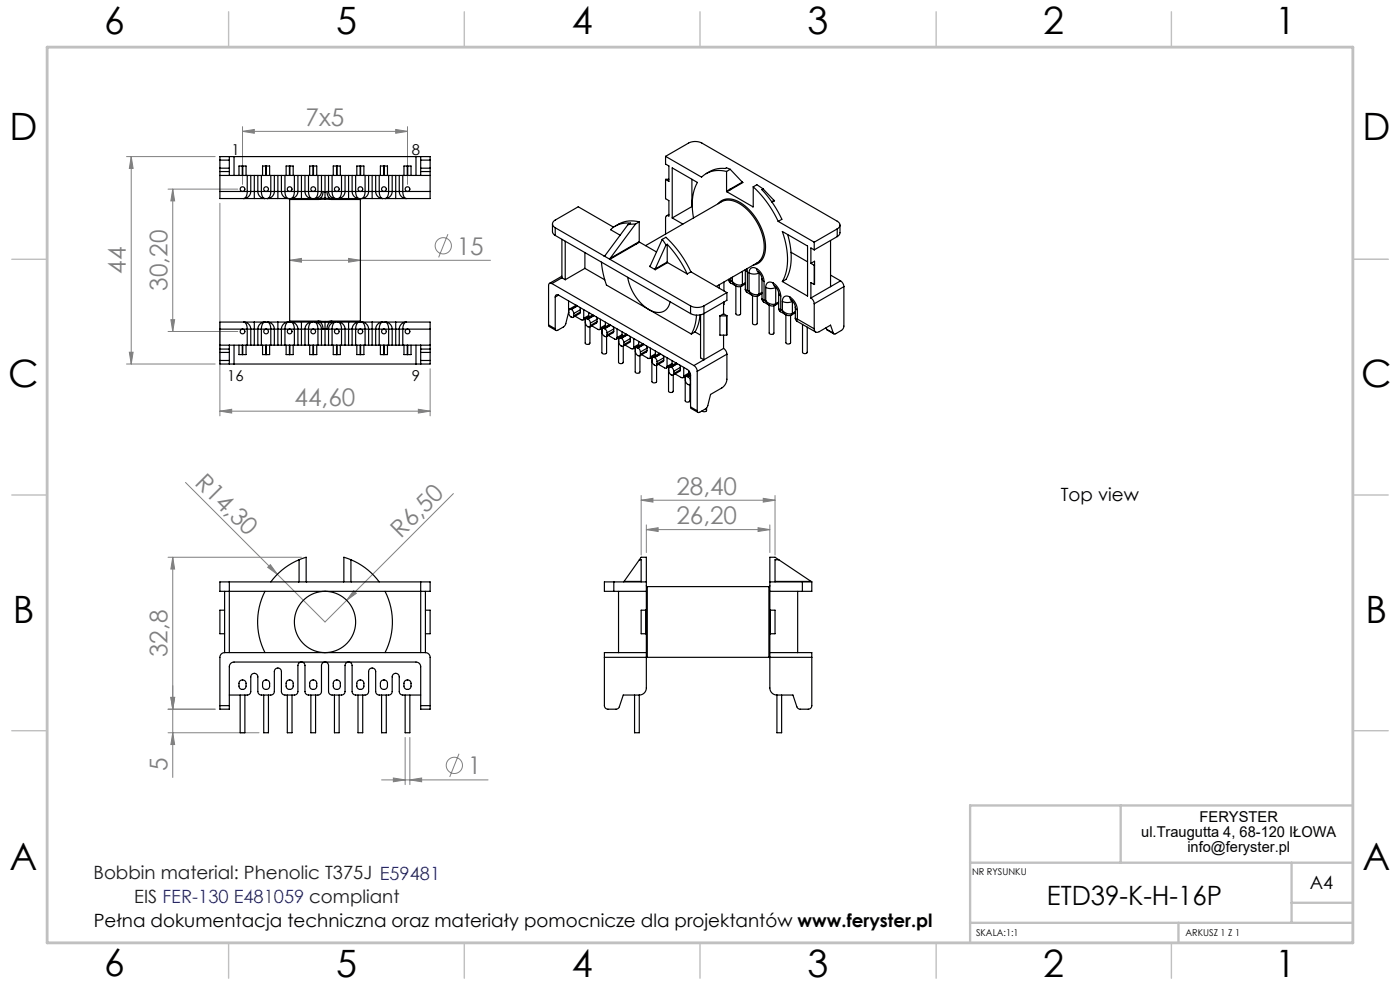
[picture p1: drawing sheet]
<svg xmlns="http://www.w3.org/2000/svg" width="297mm" height="210mm" viewBox="0 0 297 210" stroke-linecap="round" stroke-linejoin="round" font-family="sans-serif">
<g fill="none" stroke="#808080" stroke-width=".21">
<path d="M26.8 33.2h18.8M27.8 33.2l.4 2.5h-.8zM27.8 33.2v44M51.4 27.9l2.5-.4v.8zM51.4 26.9v12.2M51.4 27.9h35M83.9 27.5l2.5 .4-2.5 .4zM86.4 26.9v12.2M35.6 40.1h14.8M36.6 40.1l.4 2.5h-.8zM36.6 40.1v30.2M46.6 43.1v45.1"/>
<path d="M61.4 55.2l2.5-.4v.8zM61.4 55.2h42.7M73.9 54.8l2.5 .4-2.5 .4zM95 49.7l-1.9 4.9M26.8 77.2h18.8M27.4 74.7h.8l-.4 2.5zM35.6 70.3h14.8M36.2 67.8h.8l-.4 2.5zM91.2 78.2v10M46.6 87.2l2.5-.4v.8zM46.6 87.2h44.6M88.7 86.8l2.5 .4-2.5 .4z"/>
<path d="M35.6 118.2h28.3M36.6 118.2v46.7M36.6 118.2l.4 2.5h-.8zM39.4 102.3l29.5 29.6 27.3-27.2M136 106.1l2.5-.4v.8zM136 105.1v12.6M136 106.1h28.4M137.1 112.3l2.5-.4v.8zM137.1 111.3v5.9M137.1 112.3h26.2M160.8 111.9l2.5 .4-2.5 .4zM161.9 105.7l2.5 .4-2.5 .4z"/>
<path d="M163.3 111.3v5.9M164.4 105.1v12.6M56.8 120.3l.6-.5 1.4 2zM75 125.3l.6 .6-2.1 1.4zM35.6 150.4h10M35.6 155.4h19.3M36.2 147.9h.8l-.4 2.5zM36.6 155.4l.4 2.5h-.8zM85.9 156.4v10M86.9 156.4v10M97.4 159.9l-2 4.9M80.9 165.4h22.6"/>
<path d="M83.4 165l2.5 .4-2.5 .4zM86.9 165.4l2.5-.4v.8z"/>
<circle cx="94" cy="52.1" r="1.72"/>
<circle cx="96.4" cy="162.4" r="1.72"/>
</g>
<path d="M287 55h7.5M287 144.8v55.2h-187.2" fill="none" stroke="#c0c0c0" stroke-width=".21"/>
<path d="M237.7 170.9v12.1M287 170.9h-81.2v29.1M205.8 195.8h81.2M205.8 183h81.2M250 195.8v4.2M274 183v12.8M274 191.5h13" fill="none" stroke="#c0c0c0" stroke-width=".5"/>
<g fill="none" stroke="#c0c0c0" stroke-width=".3">
<path d="M48.5 2.5v7.5M98.5 2.5v7.5M148.5 2.5v7.5M198.6 2.5v7.5M248.5 2.5v7.5M2.5 55h7.5M287 55h7.5M2.5 105h7.5M287 105h7.5M2.5 155h7.5M287 155h7.5M48.5 200v7.5"/>
<path d="M98.5 200v7.5M148.5 200v7.5M198.6 200v7.5M248.5 200v7.5"/>
</g>
<path d="M10 10h277v190h-277z" fill="none" stroke="#c0c0c0" stroke-width=".6"/>
<g fill="#808080">
<path d="M56.8 120.3l.6-.5 1.4 2z"/>
<path d="M75 125.3l.6 .6-2.1 1.4z"/>
<path d="M83.9 27.5l2.5 .4-2.5 .4zM51.4 27.9l2.5-.4v.8z"/>
<path d="M161.9 105.7l2.5 .4-2.5 .4zM136 106.1l2.5-.4v.8z"/>
<path d="M137.1 112.3l2.5-.4v.8zM160.8 111.9l2.5 .4-2.5 .4z"/>
<path d="M86.9 165.4l2.5-.4v.8zM83.4 165l2.5 .4-2.5 .4z"/>
<path d="M27.8 33.2l.4 2.5h-.8zM27.4 74.7h.8l-.4 2.5z"/>
<path d="M36.2 147.9h.8l-.4 2.5zM36.6 118.2l.4 2.5h-.8z"/>
<path d="M36.2 147.9h.8l-.4 2.5zM36.6 155.4l.4 2.5h-.8z"/>
<path d="M36.6 40.1l.4 2.5h-.8zM36.2 67.8h.8l-.4 2.5z"/>
<path d="M46.6 87.2l2.5-.4v.8zM88.7 86.8l2.5 .4-2.5 .4z"/>
<path d="M61.4 55.2l2.5-.4v.8zM73.9 54.8l2.5 .4-2.5 .4z"/>
</g>
<g fill="none" stroke="#000" stroke-width=".25">
<path d="M46.6 35.7v.7M46.6 34v1.7M46.6 36.4v4.2M46.6 36.4h2M46.6 35.7h2M46.6 34h2M46.6 37.2h5.8M48.6 35.7v.7M48.6 33.2v.8M48.6 33.2h-2v.8M48.6 33.2h1M48.6 34v1.7"/>
<path d="M48.6 36.4v.8M49.6 33.2h38.6M49.6 33.2v4M51.4 35.2h-.7v2M51.4 35.2v2M51.4 35.2h.1M51.5 35.2h.7v2M51.5 35.2v2M52.4 37.2h.8M52.4 37.2v3.4M53.2 37.2h.7M53.2 37.2v3.4"/>
<path d="M53.9 37.2h.8M53.9 37.2v3.4M54.7 37.2h.7M54.7 37.2v3.4M55.4 37.2h2M55.4 37.2v3.4M56.4 35.2h-.7v2M56.4 35.2v2M56.4 35.2h.1M56.5 35.2h.7v2M56.5 35.2v2M57.4 37.2h.8"/>
<path d="M57.4 37.2v3.4M58.2 37.2h.7M58.2 37.2v3.4M58.9 37.2h.8M58.9 37.2v3.4M59.7 37.2h.7M59.7 37.2v3.4M60.4 37.2h2M60.4 37.2v3.4M61.4 35.2h-.7v2M61.4 35.2v2M61.4 35.2h.1"/>
<path d="M61.5 35.2h.7v2M61.5 35.2v2M62.4 37.2h.8M62.4 37.2v3.4M63.2 37.2h.7M63.2 37.2v3.4M63.9 37.2h.8M63.9 37.2v3.4M64.7 37.2h.7M64.7 37.2v3.4M65.4 37.2h2M65.4 37.2v3.4"/>
<path d="M66.4 35.2h-.7v2M66.4 35.2v2M66.4 35.2h.1M66.5 35.2h.7v2M66.5 35.2v2M67.4 37.2h.8M67.4 37.2v3.4M68.2 37.2h.7M68.2 37.2v3.4M68.9 37.2h.8M68.9 37.2v3.5M69.7 37.2h.7"/>
<path d="M69.7 37.2v3.4M70.4 37.2h2M70.4 37.2v3.4M71.4 35.2h-.7v2M71.4 35.2v2M71.4 35.2h.1M71.5 35.2h.7v2M71.5 35.2v2M72.4 37.2h.8M72.4 37.2v3.4M73.2 37.2h.7M73.2 37.2v3.4"/>
<path d="M73.9 37.2h.8M73.9 37.2v3.4M74.7 37.2h.7M74.7 37.2v3.4M75.4 37.2h2M75.4 37.2v3.4M76.4 35.2h-.7v2M76.4 35.2v2M76.4 35.2h.1M76.5 35.2h.7v2M76.5 35.2v2M77.4 37.2h.8"/>
<path d="M77.4 37.2v3.4M78.2 37.2h.7M78.2 37.2v3.4M78.9 37.2h.8M78.9 37.2v3.4M79.7 37.2h.7M79.7 37.2v3.4M80.4 37.2h2M80.4 37.2v3.4M81.4 35.2h-.7v2M81.4 35.2v2M81.4 35.2h.1"/>
<path d="M81.5 35.2h.7v2M81.5 35.2v2M82.4 37.2h.8M82.4 37.2v3.4M83.2 37.2h.7M83.2 37.2v3.4M83.9 37.2h.8M83.9 37.2v3.4M84.7 37.2h.7M84.7 37.2v3.4M85.4 37.2h5.8M85.4 37.2v3.4"/>
<path d="M86.4 35.2h-.7v2M86.4 35.2v2M86.4 35.2h.1M86.5 35.2h.7v2M86.5 35.2v2M88.2 33.2h1M88.2 33.2v4M89.2 35.7v.7M89.2 33.2v.8M89.2 33.2h2v.8M89.2 34v1.7M89.2 36.4v.8"/>
<path d="M89.2 36.4h2M89.2 35.7h2M89.2 34h2M91.2 35.7v.7M91.2 34v1.7M91.2 36.4v4.2M141.2 38.1v4l.7 .5v3.2a.43 .43 0 0 0-.5 0 .43 .43 0 0 0-.2 .4v3.5M141.2 33.2l7.6 4.4a5.4 5.4 0 0 1 5.3-1.2M141.2 33.2l4.9-2.8a3.1 3.1 0 0 1 2.8 0l28.7 16.5a.86 .86 0 0 1 .6 .8 .86 .86 0 0 1-.6 .9M141.2 33.2v1.6l.7 .4v3.3l-.7-.4M141.9 38l-.7 .1M146.8 38v5.8l-4.2 2.4"/>
<path d="M154.1 36.4v4.2M154.9 35.9l-.5-.2a6.8 6.8 0 0 0-4.6 1.1M154.9 35.9l-.8 .5M154.9 35.9l2.6 2.7M157.5 38.6l.1 .1-3.4 2M157.5 38.6l-3.4 2M159.8 39.6a23.5 23.5 0 0 1 5.3 7.4M159.8 39.6l.8-.4 1.3 .9M159.8 39.6v4.2M46.6 40.6v1.5h5.1M46.6 40.6h5.8M51.7 42.1h2.2"/>
<path d="M52.4 40.6a1.4 1.4 0 0 1-.7 1.5M52.4 40.6h.8M53.2 40.6a1.51 1.51 0 0 1-1.5 1.5M53.2 40.6h.7M53.9 40.6v1.5M53.9 40.6h.8M53.9 42.1h2.3M54.7 40.6a1.5 1.5 0 0 0 1.5 1.5M54.7 40.6h.7M55.4 40.6a1.4 1.4 0 0 0 .8 1.5M55.4 40.6h2M56.2 42.1h.5"/>
<path d="M56.7 42.1h2.2M57.4 40.6a1.4 1.4 0 0 1-.7 1.5M57.4 40.6h.8M58.2 40.6a1.51 1.51 0 0 1-1.5 1.5M58.2 40.6h.7M58.9 40.6v1.5M58.9 40.6h.8M58.9 42.1h2.3M59.7 40.6a1.5 1.5 0 0 0 1.5 1.5M59.7 40.6h.7M60.4 40.6a1.4 1.4 0 0 0 .8 1.5M60.4 40.6h2"/>
<path d="M61.2 42.1h.5M61.2 42.1l.2 .2M61.4 42.3h6.1M61.4 42.3v25.8M61.7 42.1h2.2M62.4 40.6a1.4 1.4 0 0 1-.7 1.5M62.4 40.6h.8M63.2 40.6a1.51 1.51 0 0 1-1.5 1.5M63.2 40.6h.7M63.9 40.6v1.5M63.9 40.6h.8M63.9 42.1h2.3"/>
<path d="M64.7 40.6a1.5 1.5 0 0 0 1.5 1.5M64.7 40.6h.7M65.4 40.6a1.4 1.4 0 0 0 .8 1.5M65.4 40.6h2M66.2 42.1h.5M66.7 42.1h.8M67.4 40.6a1.4 1.4 0 0 1-.7 1.5M67.4 40.6h.8M67.5 42.1v.2M67.8 42.1l.1 .2M67.8 42.1h-.3M67.9 42.3h-.4"/>
<path d="M68.2 40.6a1.51 1.51 0 0 1-1.5 1.5M68.2 40.6h.3M68.5 40.6a1.5 1.5 0 0 1-.7 1.5M68.5 40.6l.4 .1M68.9 42.1h1.2M68.9 40.7v1.4M68.9 42.1h-1.1M68.9 42.1v.2M68.9 42.3h-1M68.9 42.3h1.1M69.4 40.6h.3M69.4 40.6a1.5 1.5 0 0 0 .7 1.5"/>
<path d="M69.4 40.6l-.5 .1M69.7 40.6a1.5 1.5 0 0 0 1.5 1.5M69.7 40.6h.7M70 42.3h.4M70.1 42.1l-.1 .2M70.1 42.1h.3M70.4 42.3h6M70.4 42.1h.8M70.4 42.1v.2M70.4 40.6a1.4 1.4 0 0 0 .8 1.5M70.4 40.6h2M71.2 42.1h.5"/>
<path d="M71.7 42.1h2.2M72.4 40.6a1.4 1.4 0 0 1-.7 1.5M72.4 40.6h.8M73.2 40.6a1.51 1.51 0 0 1-1.5 1.5M73.2 40.6h.7M73.9 40.6v1.5M73.9 40.6h.8M73.9 42.1h2.3M74.7 40.6a1.5 1.5 0 0 0 1.5 1.5M74.7 40.6h.7M75.4 40.6a1.4 1.4 0 0 0 .8 1.5M75.4 40.6h2"/>
<path d="M76.2 42.1h.5M76.4 42.3v25.8M76.6 42.1l-.2 .2M76.7 42.1h2.2M77.4 40.6a1.4 1.4 0 0 1-.7 1.5M77.4 40.6h.8M78.2 40.6a1.51 1.51 0 0 1-1.5 1.5M78.2 40.6h.7M78.9 40.6v1.5M78.9 40.6h.8M78.9 42.1h2.3M79.7 40.6a1.5 1.5 0 0 0 1.5 1.5"/>
<path d="M79.7 40.6h.7M80.4 40.6a1.4 1.4 0 0 0 .8 1.5M80.4 40.6h2M81.2 42.1h.5M81.7 42.1h2.2M82.4 40.6a1.4 1.4 0 0 1-.7 1.5M82.4 40.6h.8M83.2 40.6a1.51 1.51 0 0 1-1.5 1.5M83.2 40.6h.7M83.9 40.6v1.5M83.9 40.6h.8M83.9 42.1h2.3"/>
<path d="M84.7 40.6a1.5 1.5 0 0 0 1.5 1.5M84.7 40.6h.7M85.4 40.6a1.4 1.4 0 0 0 .8 1.5M85.4 40.6h5.8M91.2 40.6v1.5h-5M117.2 47.5v1.7l.6 .7M117.8 48.3l28.7 16.6M117.8 48.3v1.6M117.8 49.9l28.7 16.6M119.2 58.6l-2.6 1.5M119.2 58.9l.7 .4M119.2 58.9l-2.1 1.3"/>
<path d="M119.2 50.8v8.1M119.9 51.2v8.1M124.1 56.9l-4.2 2.4M124.1 56.9l4.2 2.5M124.1 53.6v3.3M127.6 55.6l.3 2.4 .8 2.5 18 10.4M128.2 54.3l.2-.1zM130.2 48.2l-7.5-4.3-4.9 2.8a.86 .86 0 0 0-.6 .8 .86 .86 0 0 0 .6 .8M133.2 58.8a9.6 9.6 0 0 0 5.7 7.4 2.49 2.49 0 0 0 3.3-2.2M133.2 47.7l.6-.4a5.2 5.2 0 0 0-4.3 1.4l2.1 1.2M133.2 47.7l-4.8 6.5M134.8 47.5l-1.6 .2"/>
<path d="M134.8 51.7l.1 .1M134.8 47.5l-5.4 7.3M135.6 47.1a5.9 5.9 0 0 0-5.1 .9M135.6 51.3l.1 .1M135.6 47.1v4.2M135.6 47.1l-.8 .4M135.6 51.3l-6.2 3.5M135.7 51.4l-6.3 3.6v-.2M135.7 51.4l3.6 2.1M136.9 52.1l16.2-9.3a3.9 3.9 0 0 1 4.2 .6 11.3 11.3 0 0 1 4.7 10.3 3.1 3.1 0 0 1-1.4 2.1l-8.7 5M137.8 56.5l1.2 .7M137.9 56.4l-.1 .1"/>
<path d="M139 57.1v.1M140.5 50.8l.8 1.2M140.5 50.8l.8-.5a23.5 23.5 0 0 1 5.3 7.4M140.5 50.8l-2.6 5.6M141.3 52l-2.3 5.1M141.5 51.8a24.1 24.1 0 0 1 4.3 6.3M141.5 55.6l.1 .1M141.5 51.8l-.2 .2M141.5 51.8v3.8M141.5 55.6l-2.5 1.5M141.6 55.7l-2.6 1.5M141.6 55.7l4.2 2.4"/>
<path d="M141.9 45.5l-.5 .3M142.6 46.2l2.3 1.3M146.6 57.7l-.8 .4M146.6 57.7l7.6 4.4M146.9 43h-.1M146.9 42.6l-.1 .1M147.1 46.2a11.2 11.2 0 0 1 .9-7.5l-5.4-3.1v10.6M152.3 43.2a3.2 3.2 0 0 1 4.4-.4 11.6 11.6 0 0 1 5.6 10.5 3.1 3.1 0 0 1-2.5 2.9M153.6 59.8v1.9M154.1 40.6l.1 .1M154.2 40.7l5.5 3.2M154.6 59.3l.4 .2"/>
<path d="M154.6 59.2v.1M154.6 59.3l.4 .7M154.9 40.1l.1 .1M155 60l1.1 .6M155 59.5v.5M155 59.5l.4 .2M155 59v.5M155.4 59.7a1.87 1.87 0 0 0 2.1 .6M155.4 59.7l.7 .9M155.4 58.8v.9M157.5 57.6v2.7M158.1 57.2v4.2"/>
<path d="M158.1 60l-.6 .3M158.1 57.2l.5 .5M158.5 57l.1 .7M158.6 57.7v3.9M158.9 57.9a2.34 2.34 0 0 0 2.1 0M158.9 57.9v3.9M159.8 43.8l-.1 .1M160.5 57a3.5 3.5 0 0 1 1.6 2.7M160.5 57a.97 .97 0 0 0-1.1-.1 .97 .97 0 0 0-.5 1M160.5 57l.3 .7M160.8 57.6v.1M160.8 57.7l.6 .6 .2 .8"/>
<path d="M161 57.9v4.5M161 57.8v.1M161.1 57.9h-.1M161.6 59.1v4.3M161.6 59.1l.5 .6M161.9 40.1l-.3 .1a24.1 24.1 0 0 1 4.3 6.3l-.8 .5M161.9 40.1l2.3 2.4M162.1 59.7v3.9M164.2 42.5l.1 .1-.5 .3M164.2 42.5l-.5 .3M165.1 47l7.6 4.4M166 49.1l5.3 3.1v10.6l-5.3-3.1a12.6 12.6 0 0 0 .2-9.8z"/>
<path d="M167.1 49.8a12.5 12.5 0 0 1-.4 9.5l-.7 .4M167.8 53.5l3.5 2M172 55.9l.7 .4M172 55.9l.8-.5-.1 5M172.7 53l-.7-.4v3.3M172.7 51.4v1.6M172.7 56.3v4.1M172.8 56.2l-.1 .1M176.2 51v9.8M176.2 58.4l2.1 1.2M177.6 48.6v1.6M177.6 50.2l-4.9 2.8"/>
<path d="M177.6 48.6l-4.9 2.8M178.2 47.7v1.8l-.6 .7M178.3 59.6a1.56 1.56 0 0 1 .7 1.2M178.3 59.6l-6.3 3.6M46.6 76.5v.7h2M46.6 74v.8M46.6 69.8v4.2M46.6 74.8v1.7M46.6 76.5h2M46.6 74.8h2M46.6 74h2M46.6 73.2h5.8"/>
<path d="M46.6 69.8h5.8M48.6 76.5v.7M48.6 74v.8M48.6 77.2h1M48.6 73.2v.8M48.6 74.8v1.7M49.6 77.2h38.6M49.6 73.2v4M50.7 73.2v2h.7M51.4 73.2v2M51.4 75.2h.1M51.5 73.2v2"/>
<path d="M51.7 68.3a1.28 1.28 0 0 1 .7 1.5M51.7 68.3h-5.1v1.5M51.7 68.3a1.5 1.5 0 0 1 1.5 1.5M51.7 68.3h2.2M52.2 73.2v2h-.7M52.4 69.8h.8M52.4 73.2h.8M52.4 69.8v3.4M53.2 69.8h.7M53.2 73.2h.7M53.2 69.8v3.4M53.9 69.8h.8"/>
<path d="M53.9 73.2h.8M53.9 68.3v1.5M53.9 68.3h2.3M53.9 69.8v3.4M54.7 69.8h.7M54.7 73.2h.7M54.7 69.8v3.4M55.4 73.2h2M55.4 69.8h2M55.4 69.8v3.4M55.7 73.2v2h.7M56.2 68.3a1.5 1.5 0 0 0-1.5 1.5"/>
<path d="M56.2 68.3a1.28 1.28 0 0 0-.8 1.5M56.2 68.3h.5M56.4 75.2h.1M56.4 73.2v2M56.5 73.2v2M56.7 68.3a1.28 1.28 0 0 1 .7 1.5M56.7 68.3a1.5 1.5 0 0 1 1.5 1.5M56.7 68.3h2.2M57.2 73.2v2h-.7M57.4 69.8h.8M57.4 73.2h.8M57.4 69.8v3.4"/>
<path d="M58.2 69.8h.7M58.2 73.2h.7M58.2 69.8v3.4M58.9 69.8h.8M58.9 73.2h.8M58.9 68.3v1.5M58.9 68.3h2.3M58.9 69.8v3.4M59.7 69.8h.7M59.7 73.2h.7M59.7 69.8v3.4M60.4 73.2h2"/>
<path d="M60.4 69.8h2M60.4 69.8v3.4M60.7 73.2v2h.7M61.2 68.3a1.5 1.5 0 0 0-1.5 1.5M61.2 68.3a1.28 1.28 0 0 0-.8 1.5M61.2 68.3h.5M61.4 75.2h.1M61.4 73.2v2M61.4 68.1l-.2 .2M61.4 68.1h6.1M61.5 73.2v2M61.7 68.3a1.28 1.28 0 0 1 .7 1.5"/>
<path d="M61.7 68.3a1.5 1.5 0 0 1 1.5 1.5M61.7 68.3h2.2M62.2 73.2v2h-.7M62.4 69.8h.8M62.4 73.2h.8M62.4 69.8v3.4M63.2 69.8h.7M63.2 73.2h.7M63.2 69.8v3.4M63.9 69.8h.8M63.9 73.2h.8M63.9 68.3v1.5"/>
<path d="M63.9 68.3h2.3M63.9 69.8v3.4M64.7 69.8h.7M64.7 73.2h.7M64.7 69.8v3.4M65.4 73.2h2M65.4 69.8h2M65.4 69.8v3.4M65.7 73.2v2h.7M66.2 68.3a1.5 1.5 0 0 0-1.5 1.5M66.2 68.3a1.28 1.28 0 0 0-.8 1.5M66.2 68.3h.5"/>
<path d="M66.4 75.2h.1M66.4 73.2v2M66.5 73.2v2M66.7 68.3a1.28 1.28 0 0 1 .7 1.5M66.7 68.3a1.5 1.5 0 0 1 1.5 1.5M66.7 68.3h.8M67.2 73.2v2h-.7M67.4 69.8h.8M67.4 73.2h.8M67.4 69.8v3.4M67.5 68.3h.3M67.5 68.1v.2"/>
<path d="M67.5 68.1h.4M67.8 68.3a1.5 1.5 0 0 1 .7 1.5M67.8 68.3l1.1 .1M67.9 68.1l1 .1M67.9 68.1l-.1 .2M68.2 69.8h.3M68.2 73.2h.7M68.2 69.8v3.4M68.9 69.7l-.4 .1M68.9 69.7l.5 .1M68.9 73.2h.8M68.9 68.4v1.3"/>
<path d="M68.9 68.2v.2M68.9 69.7v3.5M69.4 69.8h.3M69.7 69.8h.7M69.7 73.2h.7M69.7 69.8v3.4M70 68.1l-1.1 .1M70 68.1l.1 .2M70.1 68.3a1.5 1.5 0 0 0-.7 1.5M70.1 68.3l-1.2 .1M70.4 68.1v.2M70.4 68.1h6"/>
<path d="M70.4 68.1h-.4M70.4 68.3h.8M70.4 68.3h-.3M70.4 73.2h2M70.4 69.8h2M70.4 69.8v3.4M70.7 73.2v2h.7M71.2 68.3a1.5 1.5 0 0 0-1.5 1.5M71.2 68.3a1.28 1.28 0 0 0-.8 1.5M71.2 68.3h.5M71.4 75.2h.1M71.4 73.2v2"/>
<path d="M71.5 73.2v2M71.7 68.3a1.28 1.28 0 0 1 .7 1.5M71.7 68.3a1.5 1.5 0 0 1 1.5 1.5M71.7 68.3h2.2M72.2 73.2v2h-.7M72.4 69.8h.8M72.4 73.2h.8M72.4 69.8v3.4M73.2 69.8h.7M73.2 73.2h.7M73.2 69.8v3.4M73.9 69.8h.8"/>
<path d="M73.9 73.2h.8M73.9 68.3v1.5M73.9 68.3h2.3M73.9 69.8v3.4M74.7 69.8h.7M74.7 73.2h.7M74.7 69.8v3.4M75.4 73.2h2M75.4 69.8h2M75.4 69.8v3.4M75.7 73.2v2h.7M76.2 68.3a1.5 1.5 0 0 0-1.5 1.5"/>
<path d="M76.2 68.3a1.28 1.28 0 0 0-.8 1.5M76.2 68.3h.5M76.4 73.2v2M76.4 75.2h.1M76.4 68.1l.2 .2M76.5 73.2v2M76.7 68.3a1.28 1.28 0 0 1 .7 1.5M76.7 68.3a1.5 1.5 0 0 1 1.5 1.5M76.7 68.3h2.2M77.2 73.2v2h-.7M77.4 69.8h.8M77.4 73.2h.8"/>
<path d="M77.4 69.8v3.4M78.2 69.8h.7M78.2 73.2h.7M78.2 69.8v3.4M78.9 69.8h.8M78.9 73.2h.8M78.9 68.3v1.5M78.9 68.3h2.3M78.9 69.8v3.4M79.7 69.8h.7M79.7 73.2h.7M79.7 69.8v3.4"/>
<path d="M80.4 73.2h2M80.4 69.8h2M80.4 69.8v3.4M80.7 73.2v2h.7M81.2 68.3a1.5 1.5 0 0 0-1.5 1.5M81.2 68.3a1.28 1.28 0 0 0-.8 1.5M81.2 68.3h.5M81.4 75.2h.1M81.4 73.2v2M81.5 73.2v2M81.7 68.3a1.28 1.28 0 0 1 .7 1.5M81.7 68.3a1.5 1.5 0 0 1 1.5 1.5"/>
<path d="M81.7 68.3h2.2M82.2 73.2v2h-.7M82.4 69.8h.8M82.4 73.2h.8M82.4 69.8v3.4M83.2 69.8h.7M83.2 73.2h.7M83.2 69.8v3.4M83.9 69.8h.8M83.9 73.2h.8M83.9 68.3v1.5M83.9 68.3h2.3"/>
<path d="M83.9 69.8v3.4M84.7 69.8h.7M84.7 73.2h.7M84.7 69.8v3.4M85.4 73.2h5.8M85.4 69.8h5.8M85.4 69.8v3.4M85.7 73.2v2h.7M86.2 68.3a1.5 1.5 0 0 0-1.5 1.5M86.2 68.3a1.28 1.28 0 0 0-.8 1.5M86.2 68.3h5v1.5M86.4 75.2h.1"/>
<path d="M86.4 73.2v2M86.5 73.2v2M87.2 73.2v2h-.7M88.2 77.2h1M88.2 73.2v4M89.2 76.5v.7M89.2 74v.8M89.2 73.2v.8M89.2 74.8v1.7M89.2 76.5h2M89.2 74.8h2M89.2 74h2"/>
<path d="M91.2 76.5v.7h-2M91.2 74v.8M91.2 69.8v4.2M91.2 74.8v1.7M116.4 68.9l.1 .4 1.4 .8M116.4 68.9l1.4 .8M117.1 60.2a.43 .43 0 0 0-.5-.1 .43 .43 0 0 0-.2 .5v8.3M117.1 60.2l30.1 17.3M117.8 63v6.7M118.5 62.6l27.3 15.8a1.56 1.56 0 0 1 .7 1.2M118.5 62.6a.43 .43 0 0 0-.5 0 .43 .43 0 0 0-.2 .4M118.5 62.6l-.7 .4"/>
<path d="M120.6 66.3l-.7 2.7-.3 .3-1.3 .8a.32 .32 0 0 1-.4 0 .32 .32 0 0 1-.1-.4M120.6 66.3h.1M120.6 63.8v2.5M121.1 65.6a.3 .3 0 0 0-.3 0 .3 .3 0 0 0-.1 .3v.7l.4 .6a.35 .35 0 0 0 .4 .2 .35 .35 0 0 0 .2-.4M121.1 65.6h.1M121.2 65.6l.4 .4 .1 .5M121.7 66.5v.5M122 67.1l1.3 .7a.32 .32 0 0 0 .4 .1 .32 .32 0 0 0 .1-.4M122.2 64.8l-1.4 .8M122.2 64.8h.1M122.4 64.9l-1.3 .7M122.5 64.9l-1.3 .7"/>
<path d="M123 65.2l.1 .5M123.1 66.2l-.1 .3-1.4 .8M123.1 65.7v.5M123.1 65.7l-1.4 .8M123.1 66.2l-1.4 .8M123.8 65.7v1.8M124.1 67.6v5.2a.57 .57 0 0 0 1 0v-3.5M124.7 67.6a.3 .3 0 0 0-.4 0 .3 .3 0 0 0-.1 .3v.8l.4 .5a.35 .35 0 0 0 .4 .2 .35 .35 0 0 0 .2-.4M124.7 67.6l.1 .1M124.8 67.7l.3 .4 .1 .4M124.9 67.2l-1.2 .7M124.9 66.3v1"/>
<path d="M124.9 66.9l-1.1 .6M125.2 68.5v.5M125.5 69.1l1.3 .8a.32 .32 0 0 0 .4 0 .32 .32 0 0 0 .2-.3M125.7 66.8l-1.4 .8M125.8 66.8h-.1M126 66.9l-1.3 .7M126 67l-1.2 .7M126.5 67.2l.2 .5M126.7 68.2l-.2 .3-1.4 .9M126.7 67.7v.5M126.7 67.7l-1.5 .8M126.7 68.2l-1.5 .8"/>
<path d="M127.4 67.7v1.9M127.7 69.6v5.2a.57 .57 0 0 0 1 0l-.1-3.4 1.5-.8 .1-.3M128.2 69.7a.3 .3 0 0 0-.3 0 .3 .3 0 0 0-.2 .3l.1 .7 .3 .6a.35 .35 0 0 0 .4 .1 .35 .35 0 0 0 .3-.3M128.2 69.7h.1M128.3 69.7l.3 .4 .2 .5M128.4 69.2l-1.2 .7M128.4 68.3v1M128.4 68.9l-1 .7M128.8 70.6v.5M129.1 71.2l1.3 .7a.32 .32 0 0 0 .4 0 .32 .32 0 0 0 .1-.3M129.3 68.8l-1.4 .9M129.3 68.8h.1"/>
<path d="M129.5 69l-1.3 .7M129.6 69l-1.3 .7M130 69.3l.2 .5M130.2 69.8v.5M130.2 69.8l-1.4 .8M130.2 70.3l-1.4 .8M130.9 69.8v1.8M131.2 71.7v5.1a.57 .57 0 0 0 1 0v-3.4M131.8 71.7a.3 .3 0 0 0-.4 0 .3 .3 0 0 0-.1 .3v.7l.4 .6a.35 .35 0 0 0 .4 .2 .35 .35 0 0 0 .2-.4M131.8 71.7v.1M131.8 71.8l.4 .3 .1 .5M132 71.2l-1.2 .7"/>
<path d="M132 70.4v1M132 71l-1.1 .6M132.3 72.6v.5M132.6 73.2l1.3 .8a.32 .32 0 0 0 .4 0 .32 .32 0 0 0 .1-.4M132.8 70.9l-1.4 .8M132.8 70.9h.1M133 71l-1.2 .7M133.1 71l-1.3 .8M133.6 71.3l.1 .5M133.7 72.3l-.1 .3-1.4 .8M133.7 71.8v.5M133.7 71.8l-1.4 .8"/>
<path d="M133.7 72.3l-1.4 .8M134.4 71.8v1.8M134.8 73.7v5.2a.57 .57 0 0 0 1 0v-3.4M135.3 73.8a.3 .3 0 0 0-.4-.1 .3 .3 0 0 0-.1 .4v.7l.4 .5a.35 .35 0 0 0 .4 .2 .35 .35 0 0 0 .3-.3M135.3 73.8h.1M135.4 73.8l.3 .4 .2 .5M135.5 73.3l-1.2 .7M135.5 72.4v1M135.5 73l-1.1 .6M135.9 74.7v.5M136.1 75.2l1.3 .8a.32 .32 0 0 0 .4 0 .32 .32 0 0 0 .2-.3M136.4 72.9l-1.5 .8"/>
<path d="M136.4 72.9h.1M136.6 73l-1.3 .8M136.6 73.1l-1.2 .7M137.1 73.4l.2 .5M137.3 74.3l-.2 .4-1.4 .8M137.3 73.9v.4M137.3 73.9l-1.4 .8M137.3 74.3l-1.4 .9M138 73.8v1.9M138.3 75.8v5.1a.57 .57 0 0 0 1 0v-3.4M138.8 75.8a.3 .3 0 0 0-.3 0 .3 .3 0 0 0-.2 .3l.1 .7 .3 .6a.35 .35 0 0 0 .4 .2 .35 .35 0 0 0 .3-.4M138.8 75.8l.1 .1"/>
<path d="M138.9 75.9l.3 .3 .2 .5M139 75.3l-1.2 .7M139 74.5v1M139 75.1l-1 .6M139.4 76.7v.5M139.7 77.3l1.3 .7a.32 .32 0 0 0 .4 .1 .32 .32 0 0 0 .1-.4M139.9 75l-1.4 .8M139.9 75h.1M140.1 75.1l-1.3 .7M140.2 75.1l-1.3 .8M140.7 75.4l.1 .5M140.8 76.4l-.1 .3-1.5 .8"/>
<path d="M140.8 75.9v.5M140.8 75.9l-1.4 .8M140.8 76.4l-1.4 .8M141.5 75.9v1.8M141.8 77.8v5.2a.57 .57 0 0 0 1 0v-3.5M142.4 77.9a.3 .3 0 0 0-.4-.1 .3 .3 0 0 0-.1 .3v.8l.4 .5a.35 .35 0 0 0 .4 .2 .35 .35 0 0 0 .2-.4M142.4 77.9h.1M142.4 77.9l.4 .4 .1 .5M142.6 77.4l-1.2 .7M142.6 76.5v1M142.6 77.1l-1.1 .6M142.9 78.8v.4"/>
<path d="M143.2 79.3l1.3 .8a.32 .32 0 0 0 .4 0 .32 .32 0 0 0 .1-.3M143.4 77l-1.4 .8M143.4 77h.1M143.6 77.1l-1.2 .8M143.7 77.2l-1.3 .7M144.2 77.4l.1 .5M144.3 78.4l-.1 .3-1.4 .9M144.3 77.9v.5M144.3 77.9l-1.4 .9M144.3 78.4l-1.4 .8M145 77.9v1.9M145.4 79.8v5.2a.57 .57 0 0 0 1 0v-3.4"/>
<path d="M145.9 79.9a.3 .3 0 0 0-.4 0 .3 .3 0 0 0-.1 .3v.7l.4 .6a.37 .37 0 0 0 .4 .1 .37 .37 0 0 0 .3-.3M145.9 79.9h.1M146 79.9l.3 .4 .2 .5M146.1 79.4l-1.2 .7M146.1 78.6v.9M146.1 79.2l-1.1 .6M146.5 79.3l-1 .6M146.5 79.5l-.6 .4M146.5 64.9a3.1 3.1 0 0 0 2.8 0M146.5 64.9v1.6M146.5 79.6v6.7M146.5 79.6l-.5 .3"/>
<path d="M147.2 77.5a1.56 1.56 0 0 1 .7 1.3M147.4 70.4l-.7 .5M147.4 70.4l1.2 .7M147.8 66.9l-.4 2.3-.7 1.7M147.9 78.8v8.3M148.5 66.8l-.4 2-.7 1.6M148.6 66.8v9.1l.7 .4M149.3 64.9v11.4M149.3 76.3l-2.1 1.2M152.6 60.4v.7M152.7 67v4.1h1.4M152.7 67h1.4"/>
<path d="M153.5 73.9a1.56 1.56 0 0 1 .7 1.2M153.5 73.9l-4.2 2.4M153.5 66.6l-.8 .4M153.5 64.1v2.5M153.5 71.1v2.8M153.5 66.6l.7 .4M153.6 64.1l-.1 .6M154.1 67v4.1M154.2 62.1v1.6l-4.9 2.8a3.1 3.1 0 0 1-2.8 0M154.2 75.1v5.3a2.34 2.34 0 0 1-1.1 1.9l-2.4 1.4-.7 2.7-.3 .3-1.3 .7a.32 .32 0 0 1-.3 .1 .32 .32 0 0 1-.2-.4M154.2 62.1l-4.9 2.8M154.2 67l-.1 4.1"/>
<path d="M154.2 67h-.1M154.2 75.1l-6.3 3.7M156.1 60.6l.6 .2 .6-.1M156.1 60.7v5.9a.57 .57 0 0 0 1 0v-5.8M157.5 60.3l-.2 .4M158.1 61.4l.5 .2M158.1 60.2l-.8 .5M158.1 61.4l.4 .6M158.5 62l1.1 .7M158.6 61.6l-.1 .4M158.6 61.6l.3 .2M158.9 61.8a1.87 1.87 0 0 0 2.1 .6"/>
<path d="M158.9 61.8l.7 .9M159.6 62.7l.6 .2 .7-.2M159.6 62.7v5.9a.57 .57 0 0 0 1 0v-5.8M161 62.4l-.1 .3M161.6 63.4l.5 .2M161.6 62.3l-.7 .4M161.6 62l-.6 .4M161.7 63.4l.3 .7M162 64.1l1.1 .6M162.1 63.6l-.1 .5M162.1 63.6l.3 .2M162.4 61a2.34 2.34 0 0 0 2.2 0"/>
<path d="M162.4 63.8a1.87 1.87 0 0 0 2.2 .6M162.4 63.8l.7 .9M162.4 61v2.8M163.1 64.7l.6 .2 .7-.1M163.2 64.7v5.9a.57 .57 0 0 0 1 0v-5.7M164 60a3.5 3.5 0 0 1 1.6 2.8M164 60a.97 .97 0 0 0-1.1-.1 .97 .97 0 0 0-.5 1.1M164 60l.3 .7M164.3 60.7h.1M164.3 60.7l.6 .7 .3 .8M164.6 64.4l-.2 .4M164.6 61v3.4"/>
<path d="M164.6 60.9v.1M165.2 65.5l.4 .1M165.2 62.2v3.3M165.2 64.3l-.8 .5M165.2 64.1l-.6 .3M165.2 62.2l.4 .6M165.2 65.5l.4 .6M165.6 65.6v.5M165.6 65.6l.4 .2M165.6 62.8v2.8M166 63.9a2.35 2.35 0 0 0 2.1 0M166 65.8a1.87 1.87 0 0 0 2.1 .7"/>
<path d="M166 65.8l.7 1-1.1-.7M166 63.9v1.9M166.7 66.7l.6 .2 .6-.1M166.7 66.8v5.9a.57 .57 0 0 0 1 0v-5.8M167.6 63a3.5 3.5 0 0 1 1.6 2.8M167.6 63a.97 .97 0 0 0-1.2-.1 .97 .97 0 0 0-.4 1M167.6 63l.3 .7M167.8 63.7h.1M167.9 63.7l.4 .5 .4 .7v2.6M168.1 66.5l-.2 .3M168.1 63.9v2.6M168.1 63.9h.1"/>
<path d="M168.7 67.5l.5 .2M168.7 66.4l-.8 .4M168.7 66.1l-.6 .4M168.7 65.2l.5 .6M168.7 67.5l.4 .7M169.1 68.2l3.9 2.2M169.2 67.7l-.1 .5M169.2 67.7l3.5 2M169.2 65.8v1.9M170.3 68.8v5.9a.57 .57 0 0 0 1 0v-5.3M172 63.2a1.56 1.56 0 0 1 .7 1.2M172.7 69.7a.65 .65 0 0 0 .3 .7 .65 .65 0 0 0 .8 0l2.4-1.4 .6 1.7"/>
<path d="M172.7 60.4l-.7-.5v3.3M172.7 64.4v5.3M175.3 69.5l.1 .3M175.4 69.8l1.5 1M175.4 69.8l1.4 .9M179 60.8v8.6l-.4 .6-1.3 .8-.3 .1-.2-.2M179 60.8l-6.3 3.6M146.5 86.3l.2 .4 1.4 .8M146.5 81.5l-.2 .1M146.5 86.3l1.4 .8M146.5 80.8h.1M149.9 86.5v.6a.59 .59 0 0 1-1 .1"/>
<path d="M63.4 118.7l1.5-.5 .1 5.2M63.4 118.7l-.1 4.7M63.4 118.7a14.3 14.3 0 0 0-6 4.7M74.4 118.7l.1 4.7M74.4 118.7l-1.5-.5-.1 5.2M74.4 118.7a14.3 14.3 0 0 1 6 4.7M135.6 118.7l.4-.5h1.1v5.2M135.6 118.7h.4v4.7M135.6 118.7l-3.2 4.6M165.2 118.7a2.15 2.15 0 0 0-1.9-.5v5.2M165.2 118.7h-.8v4.7M165.2 118.7l6.9 4.6"/>
<path d="M47.6 138.4a1 1 0 0 0-1 1v10.3M47.6 138.4h42.6M47.6 129.4h-1v5h1M47.6 125.4v13M48.6 123.4h-2v2h44.6v-2h-2M48.6 123.4v15M48.6 123.4h40.6M56.2 125.4a14.3 14.3 0 0 0 0 13M81.7 125.4a14.3 14.3 0 0 1 0 13M89.2 123.4v15M90.2 138.4a1 1 0 0 1 1 1v10.3M90.2 129.4h1v5h-1"/>
<path d="M90.2 125.4v13M128.2 139.4v10.3a.75 .75 0 0 0 .8 .7h1.8l.4-.2 1-2.8h3.4M128.2 139.4h8.9M130.2 123.4h-2v2h2M130.2 123.4h6.9M130.2 125.4h6.9M130.2 123.4v2M131.2 125.4v13M132.4 123.3l-.1 .1M132.4 123.3h3.6M137 129.4v5M137.1 124.2l.2 .2"/>
<path d="M137.1 139.4v6.5a1.5 1.5 0 0 1-1.5 1.5M137.1 138.4h-8.9v1M137.1 138.4v1M137.1 129.4h-1.1v5h1.1M137.1 123.4v15M137.1 139.4v.1M137.1 139.4h.1M137.3 139.4l-.2 .1M137.3 139.4h25.9M137.3 139.4h.1M137.3 139.4h-.2M137.3 139.3l-.2 .2"/>
<path d="M137.3 124.4v14.9M137.3 124.4h25.8M137.3 139.3v.1M163.1 139.3l.2 .2M163.1 124.4v14.9M163.1 139.3v.1M163.1 139.4h.1M163.1 139.4h.2M163.2 139.4l.1 .1M163.3 139.4v.1M163.3 124.2l-.2 .2M163.3 139.4v6.5a1.5 1.5 0 0 0 1.5 1.5"/>
<path d="M163.3 138.4h8.9v1M163.3 138.4v1M163.3 123.4h6.9M163.3 125.4h6.9M163.3 129.4h1.1v5h-1.1M163.3 139.4h8.9M163.3 123.4v15M163.4 129.4v5M164.4 123.3h7.7M169.2 125.4v13M170.2 123.4h2M170.2 123.4v2"/>
<path d="M172.1 123.3l.1 .1M172.2 139.4v10.3a.75 .75 0 0 1-.7 .7h-1.9l-.4-.2-1-2.8h-3.4M172.2 123.4v2h-2M46.6 149.7v.7h2v-.7M46.6 149.7h2M48.6 149.7v-8.3a1 1 0 0 1 1-1h38.6a1 1 0 0 1 1 1v8.3M48.6 147.4h3.8a.75 .75 0 0 0 .8-.7v-3.1a.75 .75 0 0 1 .7-.8 .75 .75 0 0 1 .8 .8v3.1a.75 .75 0 0 0 .7 .7h2a.75 .75 0 0 0 .8-.7v-4.2a.75 .75 0 0 1 .7-.8 .75 .75 0 0 1 .8 .8v4.2a.75 .75 0 0 0 .7 .7h2a.75 .75 0 0 0 .8-.7v-5.5a.75 .75 0 0 1 .7-.8 .75 .75 0 0 1 .8 .8v5.5a.75 .75 0 0 0 .7 .7h2a.75 .75 0 0 0 .8-.7v-5.5a.75 .75 0 0 1 .7-.8 .75 .75 0 0 1 .8 .8v5.5a.75 .75 0 0 0 .7 .7h2a.75 .75 0 0 0 .8-.7v-5.5a.75 .75 0 0 1 .7-.8 .75 .75 0 0 1 .8 .8v5.5a.75 .75 0 0 0 .7 .7h2a.75 .75 0 0 0 .8-.7v-4.2a.75 .75 0 0 1 .7-.8 .75 .75 0 0 1 .8 .8v4.2a.75 .75 0 0 0 .7 .7h2a.75 .75 0 0 0 .8-.7v-3.1a.75 .75 0 0 1 .7-.8 .75 .75 0 0 1 .8 .8v3.1a.75 .75 0 0 0 .7 .7h3.8M50.9 144.4a.76 .76 0 0 1 .8-.1 .76 .76 0 0 1 .5 .6v.6a.75 .75 0 0 1-.8 .7 .75 .75 0 0 1-.7-.7v-.7zM50.9 147.4v8h1v-8M55.9 144.4a.76 .76 0 0 1 .8-.1 .76 .76 0 0 1 .5 .6v.6a.75 .75 0 0 1-.8 .7 .75 .75 0 0 1-.7-.7v-.7zM55.9 147.4v8h1v-8M60.9 144.4a.76 .76 0 0 1 .8-.1 .76 .76 0 0 1 .5 .6v.6a.75 .75 0 0 1-.8 .7 .75 .75 0 0 1-.7-.7v-.7z"/>
<path d="M60.9 147.4v8h1v-8M65.9 144.4a.76 .76 0 0 1 .8-.1 .76 .76 0 0 1 .5 .6v.6a.75 .75 0 0 1-.8 .7 .75 .75 0 0 1-.7-.7v-.7zM65.9 147.4v8h1v-8M70.9 144.4a.76 .76 0 0 1 .8-.1 .76 .76 0 0 1 .5 .6v.6a.75 .75 0 0 1-.8 .7 .75 .75 0 0 1-.7-.7v-.7zM70.9 147.4v8h1v-8M75.9 144.4a.76 .76 0 0 1 .8-.1 .76 .76 0 0 1 .5 .6v.6a.75 .75 0 0 1-.8 .7 .75 .75 0 0 1-.7-.7v-.7zM75.9 147.4v8h1v-8M80.9 144.4a.76 .76 0 0 1 .8-.1 .76 .76 0 0 1 .5 .6v.6a.75 .75 0 0 1-.8 .7 .75 .75 0 0 1-.7-.7v-.7zM80.9 147.4v8h1v-8M85.9 144.4a.76 .76 0 0 1 .8-.1 .76 .76 0 0 1 .5 .6v.6a.75 .75 0 0 1-.8 .7 .75 .75 0 0 1-.7-.7v-.7zM85.9 147.4v8h1v-8M89.2 149.7v.7h2v-.7"/>
<path d="M89.2 149.7h2M134.6 147.4v8h1v-8M164.8 147.4v8h1v-8"/>
<circle cx="51.4" cy="40.1" r=".5"/>
<circle cx="56.4" cy="40.1" r=".5"/>
<circle cx="61.4" cy="40.1" r=".5"/>
<circle cx="66.4" cy="40.1" r=".5"/>
<circle cx="71.4" cy="40.1" r=".5"/>
<circle cx="76.4" cy="40.1" r=".5"/>
<circle cx="81.4" cy="40.1" r=".5"/>
<circle cx="86.4" cy="40.1" r=".5"/>
<circle cx="51.4" cy="70.3" r=".5"/>
<circle cx="56.4" cy="70.3" r=".5"/>
<circle cx="61.4" cy="70.3" r=".5"/>
<circle cx="66.4" cy="70.3" r=".5"/>
<circle cx="71.4" cy="70.3" r=".5"/>
<circle cx="76.4" cy="70.3" r=".5"/>
<circle cx="81.4" cy="70.3" r=".5"/>
<circle cx="86.4" cy="70.3" r=".5"/>
<circle cx="68.9" cy="131.9" r="6.5"/>
</g>
<g font-size="8">
<text x="22.1" y="7.1">6</text>
<text x="71.3" y="7.2">5</text>
<text x="121.3" y="7.2">4</text>
<text x="171.3" y="7.2">3</text>
<text x="221.3" y="7.2">2</text>
<text x="270.5" y="7.2">1</text>
<text x="2" y="29.6">D</text>
<text x="289" y="29.7">D</text>
<text x="1.8" y="82.1">C</text>
<text x="288.8" y="82.1">C</text>
<text x="2.7" y="132.1">B</text>
<text x="289.7" y="132.2">B</text>
<text x="2" y="184.6">A</text>
<text x="289" y="184.7">A</text>
<text x="22.1" y="207.1">6</text>
<text x="71.3" y="207.2">5</text>
<text x="121.3" y="207.2">4</text>
<text x="171.3" y="207.2">3</text>
<text x="221.3" y="207.2">2</text>
<text x="270.5" y="207.2">1</text>
</g>
<text font-size="5.6" x="222.1" y="191.9">ETD39-K-H-16P</text>
<g font-size="5.2" fill="#808080">
<text x="64.8" y="26.7">7x5</text>
<text x="26.7" y="58.1" transform="rotate(-90 26.7 58.1)">44</text>
<text x="96.9" y="54">15</text>
<text x="35.5" y="61.7" transform="rotate(-90 35.5 61.7)">30,20</text>
<text x="62.5" y="86.1">44,60</text>
<text x="41.1" y="102.6" transform="rotate(45 41.1 102.6)">R14,30</text>
<text x="143.5" y="105">28,40</text>
<text x="143.5" y="111.2">26,20</text>
<text x="85.1" y="114.2" transform="rotate(-45 85.1 114.2)">R6,50</text>
<text x="35.5" y="139.4" transform="rotate(-90 35.5 139.4)">32,8</text>
<text x="35.5" y="163.5" transform="rotate(-90 35.5 163.5)">5</text>
<text x="99.2" y="164.3">1</text>
</g>
<g font-size="3.9">
<text x="225" y="106.3">Top view</text>
<text x="277.9" y="188.5">A4</text>
<text x="19.9" y="196.7">Pełna dokumentacja techniczna oraz materiały pomocnicze dla projektantów www.feryster.pl</text>
</g>
<g font-size="3.9" fill="#191924">
<text x="19.8" y="186.5">Bobbin material: Phenolic T375J E59481</text>
<text x="28.5" y="191.6">EIS FER-130 E481059 compliant</text>
</g>
<g font-size="3.2">
<text x="49.1" y="32.8">1</text>
<text x="87.4" y="32.8">8</text>
<text x="48.2" y="80.8">16</text>
<text x="87.4" y="80.8">9</text>
<text x="242.1" y="177.5">ul.Traugutta 4, 68-120 IŁOWA</text>
<text x="254.5" y="174.3">FERYSTER</text>
<text x="251.9" y="180.7">info@feryster.pl</text>
</g>
<g font-size="2">
<text x="206.2" y="185.7">NR RYSUNKU</text>
<text x="207.1" y="198.6">SKALA:1:1</text>
<text x="251.5" y="198.6">ARKUSZ 1 Z 1</text>
</g>
</svg>
